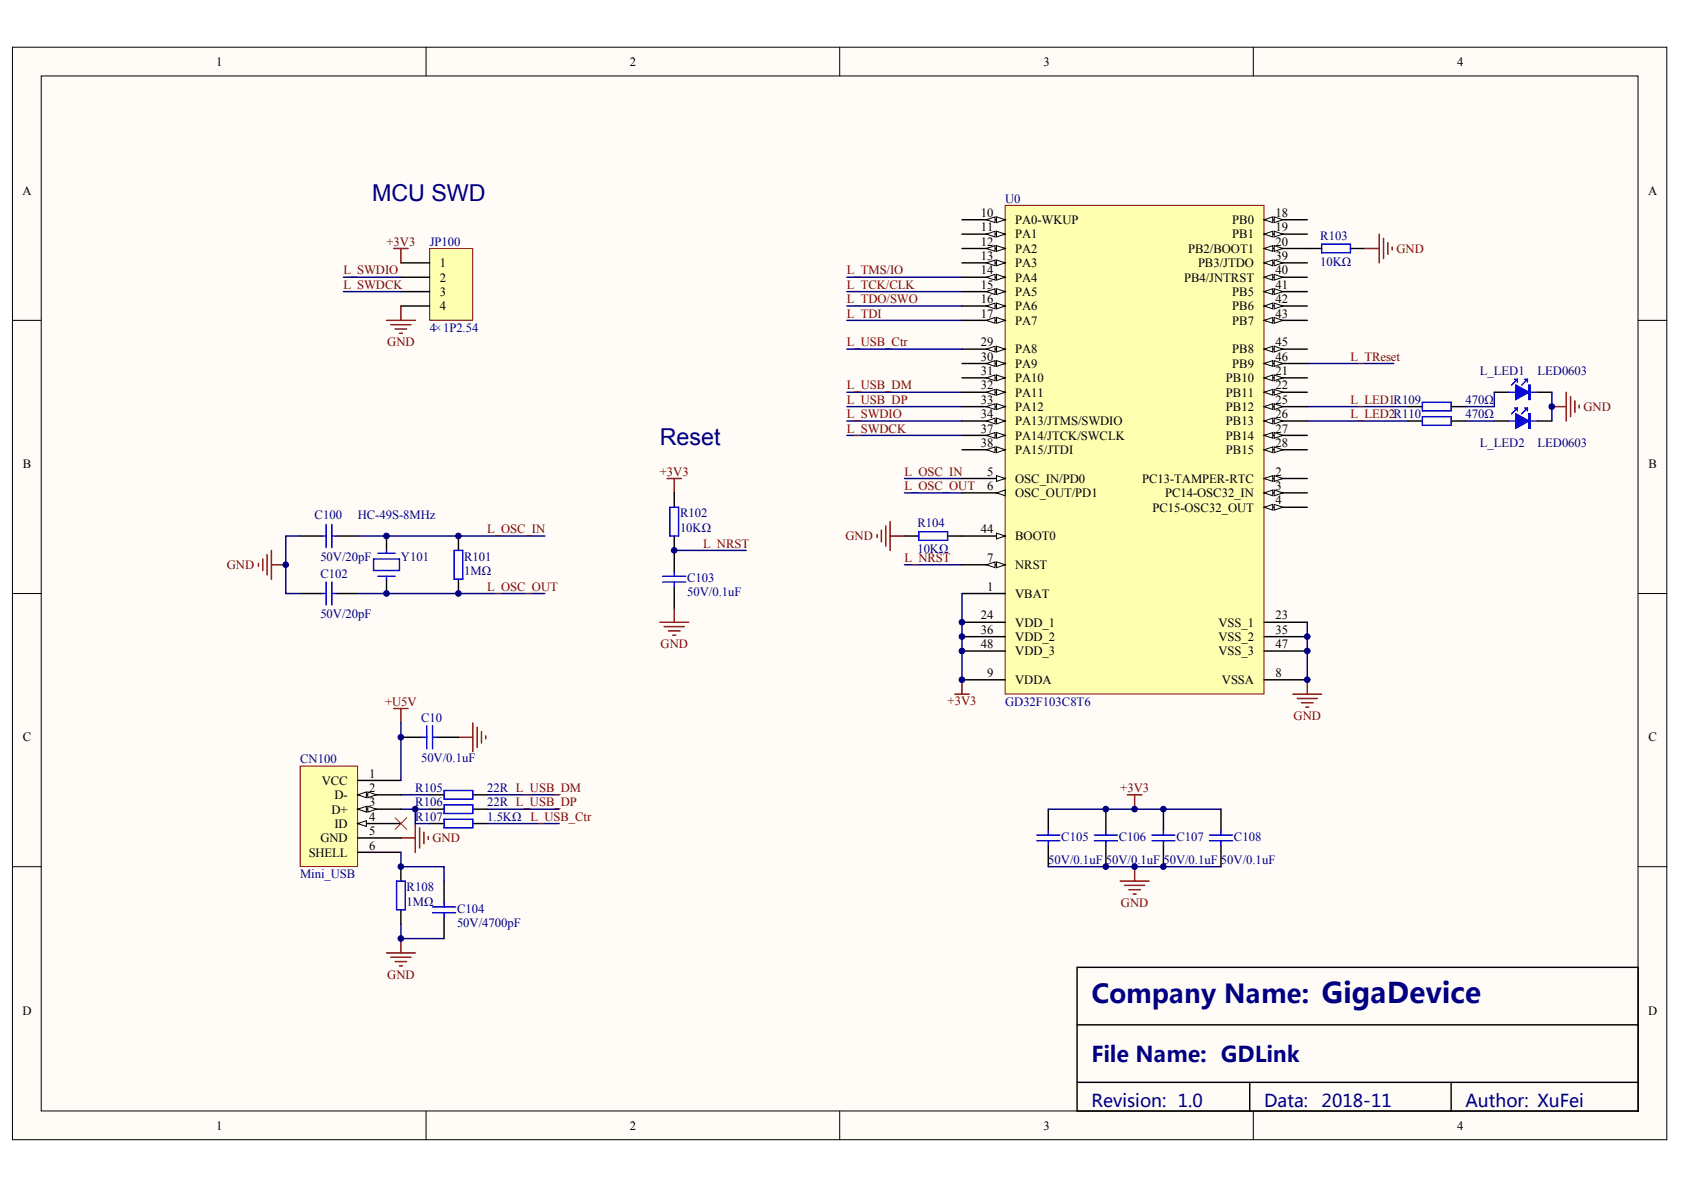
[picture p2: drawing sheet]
<svg xmlns="http://www.w3.org/2000/svg" width="297mm" height="210mm" viewBox="0 0 297 210" stroke-linecap="round" stroke-linejoin="round" font-family="sans-serif">
<g fill="#fffcf8" stroke="#000" stroke-width=".18">
<path d="M2.2 8.3h291.8v192.7h-291.8z"/>
<path d="M7.3 13.4h281.6v182.6h-281.6z"/>
</g>
<path d="M75.2 8.3v5.1M148.1 8.3v5.1M221.1 8.3v5.1M2.2 56.5h5.1M289 56.5h5M2.2 104.7h5.1M289 104.7h5M2.2 152.9h5.1M289 152.9h5M75.2 196v5.1M148.1 196v5.1M221.1 196v5.1" fill="none" stroke="#000" stroke-width=".18"/>
<g fill="none" stroke="#000" stroke-width=".25">
<path d="M53 94.5h3.8M59.3 94.5h3.8M68.2 94.5v2.6M80.9 94.5v2.6M118.9 86.9v2.6M118.9 94.5v6.4M159.5 94.5h2.6M167.1 94.5h2.6M53 104.7h3.8M59.3 104.7h3.8M68.2 102.2v2.5M80.9 102.2v2.5"/>
<path d="M118.9 103.4v3.8M184.9 142.7v3.8M184.9 149.1v3.8M195.1 142.7v3.8M195.1 149.1v3.8M205.2 142.7v3.8M205.2 149.1v3.8M215.4 142.7v3.8M215.4 149.1v3.8M190 170.6h99v25.4h-99zM190 180.8h99M190 190.9h99"/>
<path d="M220.4 190.9v5.1M256 190.9v5.1"/>
</g>
<path d="M230.6 64.1h15.2M230.6 71.7h17.8M230.6 74.3h17.8M53 94.5h-2.6v10.2h2.6M63.1 94.5h33M118.9 97.1h12.7M159.5 99.6h10.2M159.5 84.4h10.2M159.5 86.9h10.2M63.1 104.7h33" fill="none" stroke="#000080" stroke-width=".25"/>
<g fill="none" stroke="#00f" stroke-width=".25">
<path d="M56.8 94.5h.7M57.5 92.5v4.1M58.5 94.5h.8M58.5 92.5v4.1M65.9 98.6h4.6v2h-4.6zM66.7 97.6h3M68.2 97.1v.5M80.1 97.1h1.5v5.1h-1.5zM118.2 89.5h1.5v5h-1.5zM162.1 93.8h5v1.5h-5zM56.8 104.7h.7M57.5 102.7v4"/>
<path d="M58.5 102.7v4M58.5 104.7h.8M66.7 101.6h3M68.2 101.6v.6M116.9 101.6h4.1M116.9 102.7h4.1M118.9 100.9v.7M118.9 102.7v.7M182.9 147.3h4M182.9 148.3h4M184.9 146.5v.8M184.9 148.3v.8"/>
<path d="M193 147.3h4.1M193 148.3h4.1M195.1 146.5v.8M195.1 148.3v.8M203.2 147.3h4M203.2 148.3h4M205.2 146.5v.8M205.2 148.3v.8M213.3 147.3h4.1M213.3 148.3h4.1M215.4 146.5v.8M215.4 148.3v.8"/>
</g>
<g fill="none" stroke="#800000" stroke-width=".25">
<path d="M45.6 99.4v.5M46.4 98.6v2M47.1 97.8v3.6M47.9 97.1v5.1M47.9 99.6h2.5M117.7 84.4h2.5M118.9 84.4v2.5M154.7 94.3v.5M155.5 93.5v2.1M156.2 92.8v3.5M157 92v5.1M157 94.5h2.5"/>
<path d="M116.4 109.8h5.1M117.2 110.5h3.5M117.9 111.3h2M118.7 112h.5M118.9 107.2v2.6M230.6 119.9v2.5M228.1 122.4h5M228.8 123.2h3.6M229.6 124h2M230.3 124.7h.5M197.6 155.4h5.1M198.4 156.2h3.5"/>
<path d="M198.9 140.2h2.5M199.1 156.9h2.1M199.9 157.7h.5M200.1 140.2v2.5M200.1 152.9v2.5"/>
</g>
<path d="M75.8 43.8h7.6v12.7h-7.6z" fill="#ffffb0" stroke="#800000" stroke-width=".18"/>
<path d="M70.7 46.4h5.1M70.7 48.9h5.1M70.7 51.4h5.1M70.7 54h5.1" fill="none" stroke="#000" stroke-width=".25"/>
<path d="M68.2 56.5h5.1M68.9 57.3h3.6M69.4 43.8h2.6M69.7 58h2M70.5 58.8h.5M70.7 43.8v2.6M70.7 54v2.5M169.7 119.9v2.5M168.4 122.4h2.6" fill="none" stroke="#800000" stroke-width=".25"/>
<path d="M60.6 48.9h10.1M60.6 51.4h10.1M149.4 48.9h20.3M149.4 51.4h20.3M149.4 54h20.3M149.4 56.5h20.3M149.4 76.8h20.3M149.4 74.3h20.3M149.4 69.2h20.3M149.4 71.7h20.3M184.9 142.7h30.5M184.9 152.9h30.5" fill="none" stroke="#000080" stroke-width=".25"/>
<path d="M177.3 36.2h45.7v86.2h-45.7z" fill="#ffffb0" stroke="#800000" stroke-width=".18"/>
<path d="M169.7 94.5h7.6" fill="none" stroke="#000" stroke-width=".25"/>
<path d="M175.8 94l1.5 .5-1.5 .6z" fill="#fffcf8" stroke="#000" stroke-width=".18"/>
<path d="M169.7 99.6h7.6" fill="none" stroke="#000" stroke-width=".25"/>
<g fill="#fffcf8" stroke="#000" stroke-width=".18">
<path d="M175.8 99.1l1.5 .5-1.5 .5z"/>
<path d="M174 99.6l1.5-.5v1z"/>
</g>
<path d="M169.7 84.4h7.6" fill="none" stroke="#000" stroke-width=".25"/>
<path d="M175.8 83.9l1.5 .5-1.5 .5z" fill="#fffcf8" stroke="#000" stroke-width=".18"/>
<path d="M169.7 86.9h7.6" fill="none" stroke="#000" stroke-width=".25"/>
<path d="M175.8 86.9l1.5-.5v1z" fill="#fffcf8" stroke="#000" stroke-width=".18"/>
<path d="M169.7 38.8h7.6" fill="none" stroke="#000" stroke-width=".25"/>
<g fill="#fffcf8" stroke="#000" stroke-width=".18">
<path d="M175.8 38.3l1.5 .5-1.5 .5z"/>
<path d="M174 38.8l1.5-.5v1z"/>
</g>
<path d="M169.7 41.3h7.6" fill="none" stroke="#000" stroke-width=".25"/>
<g fill="#fffcf8" stroke="#000" stroke-width=".18">
<path d="M175.8 40.8l1.5 .5-1.5 .5z"/>
<path d="M174 41.3l1.5-.5v1z"/>
</g>
<path d="M169.7 43.8h7.6" fill="none" stroke="#000" stroke-width=".25"/>
<g fill="#fffcf8" stroke="#000" stroke-width=".18">
<path d="M175.8 43.3l1.5 .5-1.5 .5z"/>
<path d="M174 43.8l1.5-.5v1z"/>
</g>
<path d="M169.7 46.4h7.6" fill="none" stroke="#000" stroke-width=".25"/>
<g fill="#fffcf8" stroke="#000" stroke-width=".18">
<path d="M175.8 45.9l1.5 .5-1.5 .5z"/>
<path d="M174 46.4l1.5-.5v1z"/>
</g>
<path d="M169.7 48.9h7.6" fill="none" stroke="#000" stroke-width=".25"/>
<g fill="#fffcf8" stroke="#000" stroke-width=".18">
<path d="M175.8 48.4l1.5 .5-1.5 .5z"/>
<path d="M174 48.9l1.5-.5v1z"/>
</g>
<path d="M169.7 51.4h7.6" fill="none" stroke="#000" stroke-width=".25"/>
<g fill="#fffcf8" stroke="#000" stroke-width=".18">
<path d="M175.8 50.9l1.5 .5-1.5 .5z"/>
<path d="M174 51.4l1.5-.5v1z"/>
</g>
<path d="M169.7 54h7.6" fill="none" stroke="#000" stroke-width=".25"/>
<g fill="#fffcf8" stroke="#000" stroke-width=".18">
<path d="M175.8 53.5l1.5 .5-1.5 .5z"/>
<path d="M174 54l1.5-.5v1z"/>
</g>
<path d="M169.7 56.5h7.6" fill="none" stroke="#000" stroke-width=".25"/>
<g fill="#fffcf8" stroke="#000" stroke-width=".18">
<path d="M175.8 56l1.5 .5-1.5 .5z"/>
<path d="M174 56.5l1.5-.5v1z"/>
</g>
<path d="M169.7 61.6h7.6" fill="none" stroke="#000" stroke-width=".25"/>
<g fill="#fffcf8" stroke="#000" stroke-width=".18">
<path d="M175.8 61.1l1.5 .5-1.5 .5z"/>
<path d="M174 61.6l1.5-.5v1z"/>
</g>
<path d="M169.7 64.1h7.6" fill="none" stroke="#000" stroke-width=".25"/>
<g fill="#fffcf8" stroke="#000" stroke-width=".18">
<path d="M175.8 63.6l1.5 .5-1.5 .5z"/>
<path d="M174 64.1l1.5-.5v1z"/>
</g>
<path d="M169.7 66.7h7.6" fill="none" stroke="#000" stroke-width=".25"/>
<g fill="#fffcf8" stroke="#000" stroke-width=".18">
<path d="M175.8 66.1l1.5 .6-1.5 .5z"/>
<path d="M174 66.7l1.5-.6v1.1z"/>
</g>
<path d="M169.7 69.2h7.6" fill="none" stroke="#000" stroke-width=".25"/>
<g fill="#fffcf8" stroke="#000" stroke-width=".18">
<path d="M175.8 68.7l1.5 .5-1.5 .5z"/>
<path d="M174 69.2l1.5-.5v1z"/>
</g>
<path d="M169.7 71.7h7.6" fill="none" stroke="#000" stroke-width=".25"/>
<g fill="#fffcf8" stroke="#000" stroke-width=".18">
<path d="M175.8 71.2l1.5 .5-1.5 .5z"/>
<path d="M174 71.7l1.5-.5v1z"/>
</g>
<path d="M169.7 74.3h7.6" fill="none" stroke="#000" stroke-width=".25"/>
<g fill="#fffcf8" stroke="#000" stroke-width=".18">
<path d="M175.8 73.8l1.5 .5-1.5 .5z"/>
<path d="M174 74.3l1.5-.5v1z"/>
</g>
<path d="M169.7 76.8h7.6" fill="none" stroke="#000" stroke-width=".25"/>
<g fill="#fffcf8" stroke="#000" stroke-width=".18">
<path d="M175.8 76.3l1.5 .5-1.5 .5z"/>
<path d="M174 76.8l1.5-.5v1z"/>
</g>
<path d="M169.7 79.3h7.6" fill="none" stroke="#000" stroke-width=".25"/>
<g fill="#fffcf8" stroke="#000" stroke-width=".18">
<path d="M175.8 78.8l1.5 .5-1.5 .5z"/>
<path d="M174 79.3l1.5-.5v1z"/>
</g>
<path d="M223 38.8h7.6" fill="none" stroke="#000" stroke-width=".25"/>
<g fill="#fffcf8" stroke="#000" stroke-width=".18">
<path d="M223 38.8l1.5-.5v1z"/>
<path d="M224.8 38.3l1.5 .5-1.5 .5z"/>
</g>
<path d="M223 41.3h7.6" fill="none" stroke="#000" stroke-width=".25"/>
<g fill="#fffcf8" stroke="#000" stroke-width=".18">
<path d="M223 41.3l1.5-.5v1z"/>
<path d="M224.8 40.8l1.5 .5-1.5 .5z"/>
</g>
<path d="M223 43.8h7.6" fill="none" stroke="#000" stroke-width=".25"/>
<g fill="#fffcf8" stroke="#000" stroke-width=".18">
<path d="M223 43.8l1.5-.5v1z"/>
<path d="M224.8 43.3l1.5 .5-1.5 .5z"/>
</g>
<path d="M223 46.4h7.6" fill="none" stroke="#000" stroke-width=".25"/>
<g fill="#fffcf8" stroke="#000" stroke-width=".18">
<path d="M223 46.4l1.5-.5v1z"/>
<path d="M224.8 45.9l1.5 .5-1.5 .5z"/>
</g>
<path d="M223 48.9h7.6" fill="none" stroke="#000" stroke-width=".25"/>
<g fill="#fffcf8" stroke="#000" stroke-width=".18">
<path d="M223 48.9l1.5-.5v1z"/>
<path d="M224.8 48.4l1.5 .5-1.5 .5z"/>
</g>
<path d="M223 51.4h7.6" fill="none" stroke="#000" stroke-width=".25"/>
<g fill="#fffcf8" stroke="#000" stroke-width=".18">
<path d="M223 51.4l1.5-.5v1z"/>
<path d="M224.8 50.9l1.5 .5-1.5 .5z"/>
</g>
<path d="M223 54h7.6" fill="none" stroke="#000" stroke-width=".25"/>
<g fill="#fffcf8" stroke="#000" stroke-width=".18">
<path d="M223 54l1.5-.5v1z"/>
<path d="M224.8 53.5l1.5 .5-1.5 .5z"/>
</g>
<path d="M223 56.5h7.6" fill="none" stroke="#000" stroke-width=".25"/>
<g fill="#fffcf8" stroke="#000" stroke-width=".18">
<path d="M223 56.5l1.5-.5v1z"/>
<path d="M224.8 56l1.5 .5-1.5 .5z"/>
</g>
<path d="M223 61.6h7.6" fill="none" stroke="#000" stroke-width=".25"/>
<g fill="#fffcf8" stroke="#000" stroke-width=".18">
<path d="M223 61.6l1.5-.5v1z"/>
<path d="M224.8 61.1l1.5 .5-1.5 .5z"/>
</g>
<path d="M223 64.1h7.6" fill="none" stroke="#000" stroke-width=".25"/>
<g fill="#fffcf8" stroke="#000" stroke-width=".18">
<path d="M223 64.1l1.5-.5v1z"/>
<path d="M224.8 63.6l1.5 .5-1.5 .5z"/>
</g>
<path d="M223 66.7h7.6" fill="none" stroke="#000" stroke-width=".25"/>
<g fill="#fffcf8" stroke="#000" stroke-width=".18">
<path d="M223 66.7l1.5-.6v1.1z"/>
<path d="M224.8 66.1l1.5 .6-1.5 .5z"/>
</g>
<path d="M223 69.2h7.6" fill="none" stroke="#000" stroke-width=".25"/>
<g fill="#fffcf8" stroke="#000" stroke-width=".18">
<path d="M223 69.2l1.5-.5v1z"/>
<path d="M224.8 68.7l1.5 .5-1.5 .5z"/>
</g>
<path d="M223 71.7h7.6" fill="none" stroke="#000" stroke-width=".25"/>
<g fill="#fffcf8" stroke="#000" stroke-width=".18">
<path d="M223 71.7l1.5-.5v1z"/>
<path d="M224.8 71.2l1.5 .5-1.5 .5z"/>
</g>
<path d="M223 74.3h7.6" fill="none" stroke="#000" stroke-width=".25"/>
<g fill="#fffcf8" stroke="#000" stroke-width=".18">
<path d="M223 74.3l1.5-.5v1z"/>
<path d="M224.8 73.8l1.5 .5-1.5 .5z"/>
</g>
<path d="M223 76.8h7.6" fill="none" stroke="#000" stroke-width=".25"/>
<g fill="#fffcf8" stroke="#000" stroke-width=".18">
<path d="M223 76.8l1.5-.5v1z"/>
<path d="M224.8 76.3l1.5 .5-1.5 .5z"/>
</g>
<path d="M223 79.3h7.6" fill="none" stroke="#000" stroke-width=".25"/>
<g fill="#fffcf8" stroke="#000" stroke-width=".18">
<path d="M223 79.3l1.5-.5v1z"/>
<path d="M224.8 78.8l1.5 .5-1.5 .5z"/>
</g>
<path d="M223 84.4h7.6" fill="none" stroke="#000" stroke-width=".25"/>
<g fill="#fffcf8" stroke="#000" stroke-width=".18">
<path d="M223 84.4l1.5-.5v1z"/>
<path d="M224.8 83.9l1.5 .5-1.5 .5z"/>
</g>
<path d="M223 86.9h7.6" fill="none" stroke="#000" stroke-width=".25"/>
<g fill="#fffcf8" stroke="#000" stroke-width=".18">
<path d="M223 86.9l1.5-.5v1z"/>
<path d="M224.8 86.4l1.5 .5-1.5 .5z"/>
</g>
<path d="M223 89.5h7.6" fill="none" stroke="#000" stroke-width=".25"/>
<g fill="#fffcf8" stroke="#000" stroke-width=".18">
<path d="M223 89.5l1.5-.5v1z"/>
<path d="M224.8 89l1.5 .5-1.5 .5z"/>
</g>
<g fill="none" stroke="#000" stroke-width=".25">
<path d="M230.6 43.8h2.5M238.2 43.8h2.5M248.4 74.3h2.5M248.4 71.7h2.5M256 74.3h2.5M256 71.7h2.5M263.6 69.2h2.5M263.6 74.3h2.5M271.2 69.2h2.5M271.2 74.3h2.5M169.7 104.7h7.6M169.7 109.8h7.6"/>
<path d="M169.7 112.3h7.6M169.7 114.8h7.6M169.7 119.9h7.6M223 109.8h7.6M223 112.3h7.6M223 114.8h7.6M223 119.9h7.6M70.7 152.9v2.5M75.8 140.2h2.5M75.8 142.7h2.5M75.8 145.3h2.5M78.3 155.4v3.8"/>
<path d="M83.4 140.2h2.5M83.4 142.7h2.5M83.4 145.3h2.5M70.7 160.5v2.5M78.3 161.8v3.8"/>
</g>
<g fill="none" stroke="#000080" stroke-width=".25">
<path d="M149.4 61.6h20.3M258.5 74.3h5.1M263.6 69.2v2.5h-5.1M273.7 69.2v5.1M169.7 104.7v15.2M230.6 109.8v10.1M70.7 140.2h5.1M70.7 142.7h5.1M73.3 142.7v2.6h2.5M85.9 140.2h12.7M85.9 142.7h12.7M85.9 145.3h12.7"/>
<path d="M70.7 163v2.6h7.6"/>
</g>
<g fill="#00f" stroke="#00f" stroke-width=".25">
<path d="M267.4 67.9l2.3 1.3-2.3 1.3z"/>
<path d="M267.4 73l2.3 1.3-2.3 1.2z"/>
<path d="M269.7 67.9h.2v2.6h-.2z" fill-rule="evenodd"/>
<path d="M269.7 73h.2v2.5h-.2z" fill-rule="evenodd"/>
</g>
<g fill="none" stroke="#00f" stroke-width=".25">
<path d="M233.1 43.1h5.1v1.5h-5.1zM250.9 71h5.1v1.5h-5.1zM250.9 73.5h5.1v1.5h-5.1zM266.1 69.2h1.3M266.1 74.3h1.3M267.1 66.9h.5M267.1 72h.5M267.6 66.9l-1 1M267.6 66.9v.5M267.6 72v.5M267.6 72l-1 1M268.9 66.9h.5"/>
<path d="M268.9 72h.5M269.4 66.9l-1 1M269.4 66.9v.5M269.4 72v.5M269.4 72l-1 1M269.9 69.2h1.3M269.9 74.3h1.3M78.3 139.4h5.1v1.6h-5.1zM70 155.4h1.5v5.1h-1.5zM76.3 160h4.1M78.3 142h5.1v1.5h-5.1zM78.3 144.5h5.1v1.5h-5.1z"/>
<path d="M78.3 159.2v.8M76.3 161h4.1M78.3 161v.8"/>
</g>
<g fill="none" stroke="#800000" stroke-width=".25">
<path d="M240.7 43.8h2.6M243.3 41.3v5.1M244 42.1v3.5M244.8 42.8v2M245.6 43.6v.5M273.7 71.7h2.6M276.3 69.2v5.1M277 70v3.5M277.8 70.7v2M278.6 71.5v.5M70.7 147.8h2.6M73.3 145.3v5"/>
<path d="M74 146v3.6M74.8 146.8v2M75.5 147.5v.6M68.2 168.1h5.1M68.9 168.9h3.6M69.7 169.6h2M70.5 170.4h.5M70.7 165.6v2.5"/>
</g>
<path d="M53 135.1h10.1v17.7h-10.1z" fill="#ffffb0" stroke="#800000" stroke-width=".18"/>
<path d="M63.1 137.7h7.6M63.1 140.2h7.6" fill="none" stroke="#000" stroke-width=".25"/>
<g fill="#fffcf8" stroke="#000" stroke-width=".18">
<path d="M63.1 140.2l1.5-.5v1z"/>
<path d="M64.9 139.7l1.5 .5-1.5 .5z"/>
</g>
<path d="M63.1 142.7h7.6" fill="none" stroke="#000" stroke-width=".25"/>
<g fill="#fffcf8" stroke="#000" stroke-width=".18">
<path d="M63.1 142.7l1.5-.5v1z"/>
<path d="M64.9 142.2l1.5 .5-1.5 .5z"/>
</g>
<path d="M63.1 145.3h7.6" fill="none" stroke="#000" stroke-width=".25"/>
<path d="M63.1 145.3l1.5-.5v1z" fill="#fffcf8" stroke="#000" stroke-width=".18"/>
<path d="M70.7 130.1h3.8M77.1 130.1h3.8M63.1 147.8h7.6M63.1 150.3h7.6" fill="none" stroke="#000" stroke-width=".25"/>
<path d="M70.7 127.5v10.2M70.7 150.3v2.6h7.6v2.5" fill="none" stroke="#000080" stroke-width=".25"/>
<path d="M69.7 144.3l2 2M71.7 144.3l-2 2" fill="none" stroke="#f00" stroke-width=".18"/>
<path d="M69.4 125h2.6M70.7 125v2.5M80.9 130.1h2.5M83.4 127.5v5.1M84.2 128.3v3.5M84.9 129v2.1M85.7 129.8v.5" fill="none" stroke="#800000" stroke-width=".25"/>
<path d="M74.5 130.1h.8M75.3 128v4.1M76.3 130.1h.8M76.3 128v4.1" fill="none" stroke="#00f" stroke-width=".25"/>
<g fill="#000080" stroke="#000080" stroke-width=".18">
<circle cx="50.4" cy="99.6" r=".49"/>
<circle cx="68.2" cy="104.7" r=".49"/>
<circle cx="68.2" cy="94.5" r=".49"/>
<circle cx="70.7" cy="165.5" r=".49"/>
<circle cx="70.7" cy="152.9" r=".49"/>
<circle cx="70.7" cy="130" r=".49"/>
<circle cx="73.2" cy="142.7" r=".49"/>
<circle cx="80.9" cy="104.7" r=".49"/>
<circle cx="80.9" cy="94.5" r=".49"/>
<circle cx="118.9" cy="97.1" r=".49"/>
<circle cx="169.7" cy="119.9" r=".49"/>
<circle cx="169.7" cy="114.8" r=".49"/>
<circle cx="169.7" cy="112.3" r=".49"/>
<circle cx="169.7" cy="109.8" r=".49"/>
<circle cx="195" cy="152.9" r=".49"/>
<circle cx="195" cy="142.7" r=".49"/>
<circle cx="200.1" cy="152.9" r=".49"/>
<circle cx="200.1" cy="142.7" r=".49"/>
<circle cx="205.2" cy="152.9" r=".49"/>
<circle cx="205.2" cy="142.7" r=".49"/>
<circle cx="230.6" cy="119.9" r=".49"/>
<circle cx="230.6" cy="114.8" r=".49"/>
<circle cx="230.6" cy="112.3" r=".49"/>
<circle cx="273.7" cy="71.7" r=".49"/>
</g>
<text font-size="4.6" fill="#000080" x="192.5" y="177">Company Name: GigaDevice</text>
<g font-size="4.1" fill="#000080">
<text x="65.6" y="35.4">MCU SWD</text>
<text x="116.4" y="78.5">Reset</text>
</g>
<text font-size="3.8" fill="#000080" x="192.5" y="187.4">File Name: GDLink</text>
<g font-size="3.1" fill="#000080">
<text x="192.5" y="195.2">Revision: 1.0</text>
<text x="223" y="195.2">Data:</text>
<text x="233.1" y="195.2">2018-11</text>
<text x="258.5" y="195.2">Author: XuFei</text>
</g>
<g font-size="2.2">
<text x="38.1" y="11.6">1</text>
<text x="111.1" y="11.6">2</text>
<text x="184" y="11.6">3</text>
<text x="257" y="11.6">4</text>
<text x="3.9" y="34.4">A</text>
<text x="290.7" y="34.4">A</text>
<text x="173" y="38.3">10</text>
<text x="173" y="40.8">11</text>
<text x="179.1" y="39.5">PA0-WKUP</text>
<text x="217.4" y="39.5">PB0</text>
<text x="225" y="38.3">18</text>
<text x="225" y="40.8">19</text>
<text x="77.6" y="47.1">1</text>
<text x="173" y="43.3">12</text>
<text x="173" y="45.9">13</text>
<text x="179.1" y="42.1">PA1</text>
<text x="179.1" y="44.6">PA2</text>
<text x="179.1" y="47.1">PA3</text>
<text x="209.6" y="44.6">PB2/BOOT1</text>
<text x="211.3" y="47.1">PB3/JTDO</text>
<text x="217.4" y="42.1">PB1</text>
<text x="225" y="43.3">20</text>
<text x="225" y="45.9">39</text>
<text x="77.6" y="49.7">2</text>
<text x="77.6" y="52.2">3</text>
<text x="173" y="48.4">14</text>
<text x="173" y="50.9">15</text>
<text x="173" y="53.5">16</text>
<text x="179.1" y="49.7">PA4</text>
<text x="179.1" y="52.2">PA5</text>
<text x="208.9" y="49.7">PB4/JNTRST</text>
<text x="217.4" y="52.2">PB5</text>
<text x="225" y="48.4">40</text>
<text x="225" y="50.9">41</text>
<text x="225" y="53.5">42</text>
<text x="77.6" y="54.7">4</text>
<text x="173" y="56">17</text>
<text x="179.1" y="54.7">PA6</text>
<text x="179.1" y="57.3">PA7</text>
<text x="217.4" y="54.7">PB6</text>
<text x="217.4" y="57.3">PB7</text>
<text x="225" y="56">43</text>
<text x="173" y="61.1">29</text>
<text x="173" y="63.6">30</text>
<text x="179.1" y="62.4">PA8</text>
<text x="179.1" y="64.9">PA9</text>
<text x="217.4" y="62.4">PB8</text>
<text x="217.4" y="64.9">PB9</text>
<text x="225" y="61.1">45</text>
<text x="225" y="63.6">46</text>
<text x="173" y="66.2">31</text>
<text x="173" y="68.7">32</text>
<text x="173" y="71.2">33</text>
<text x="179.1" y="67.4">PA10</text>
<text x="179.1" y="70">PA11</text>
<text x="216.3" y="67.4">PB10</text>
<text x="216.3" y="70">PB11</text>
<text x="225" y="66.2">21</text>
<text x="225" y="68.7">22</text>
<text x="225" y="71.2">25</text>
<text x="173" y="73.8">34</text>
<text x="173" y="76.3">37</text>
<text x="179.1" y="72.5">PA12</text>
<text x="179.1" y="75">PA13/JTMS/SWDIO</text>
<text x="179.1" y="77.6">PA14/JTCK/SWCLK</text>
<text x="216.3" y="72.5">PB12</text>
<text x="216.3" y="75">PB13</text>
<text x="216.3" y="77.6">PB14</text>
<text x="225" y="73.8">26</text>
<text x="225" y="76.3">27</text>
<text x="4" y="82.6">B</text>
<text x="173" y="78.8">38</text>
<text x="174.2" y="83.9">5</text>
<text x="179.1" y="80.1">PA15/JTDI</text>
<text x="216.3" y="80.1">PB15</text>
<text x="225" y="78.8">28</text>
<text x="225" y="83.9">2</text>
<text x="290.8" y="82.6">B</text>
<text x="174.2" y="86.4">6</text>
<text x="179.1" y="85.2">OSC_IN/PD0</text>
<text x="179.1" y="87.7">OSC_OUT/PD1</text>
<text x="201.5" y="85.2">PC13-TAMPER-RTC</text>
<text x="205.5" y="87.7">PC14-OSC32_IN</text>
<text x="225" y="86.4">3</text>
<text x="225" y="89">4</text>
<text x="173" y="94.1">44</text>
<text x="179.1" y="95.3">BOOT0</text>
<text x="203.3" y="90.2">PC15-OSC32_OUT</text>
<text x="174.2" y="99.1">7</text>
<text x="179.1" y="100.4">NRST</text>
<text x="174.2" y="104.2">1</text>
<text x="179.1" y="105.5">VBAT</text>
<text x="173" y="109.3">24</text>
<text x="173" y="111.8">36</text>
<text x="179.1" y="110.5">VDD_1</text>
<text x="179.1" y="113.1">VDD_2</text>
<text x="214.9" y="110.5">VSS_1</text>
<text x="214.9" y="113.1">VSS_2</text>
<text x="225" y="109.3">23</text>
<text x="225" y="111.8">35</text>
<text x="173" y="114.3">48</text>
<text x="174.2" y="119.4">9</text>
<text x="179.1" y="115.6">VDD_3</text>
<text x="214.9" y="115.6">VSS_3</text>
<text x="225" y="114.3">47</text>
<text x="225" y="119.4">8</text>
<text x="179.1" y="120.7">VDDA</text>
<text x="215.5" y="120.7">VSSA</text>
<text x="4" y="130.8">C</text>
<text x="290.8" y="130.8">C</text>
<text x="65.1" y="137.2">1</text>
<text x="56.8" y="138.4">VCC</text>
<text x="58.5" y="143.5">D+</text>
<text x="59" y="141">D-</text>
<text x="65.1" y="139.7">2</text>
<text x="65.1" y="142.2">3</text>
<text x="56.5" y="148.6">GND</text>
<text x="59" y="146">ID</text>
<text x="65.1" y="144.8">4</text>
<text x="65.1" y="147.3">5</text>
<text x="65.1" y="149.8">6</text>
<text x="54.4" y="151.1">SHELL</text>
<text x="3.9" y="179">D</text>
<text x="290.7" y="179">D</text>
<text x="38.1" y="199.3">1</text>
<text x="111.1" y="199.3">2</text>
<text x="184" y="199.3">3</text>
<text x="257" y="199.3">4</text>
</g>
<g font-size="2.2" fill="#000080">
<text x="177.3" y="35.7">U0</text>
<text x="75.8" y="43.3">JP100</text>
<text x="232.9" y="42.3">R103</text>
<text x="232.9" y="46.9">10KΩ</text>
<text x="75.8" y="58.5">4×1P2.54</text>
<text x="258.5" y="71.2">470Ω</text>
<text x="261" y="66.2">L_LED1</text>
<text x="271.2" y="66.2">LED0603</text>
<text x="258.5" y="73.8">470Ω</text>
<text x="261" y="78.8">L_LED2</text>
<text x="271.2" y="78.8">LED0603</text>
<text x="55.5" y="91.5">C100</text>
<text x="63.1" y="91.5">HC-49S-8MHz</text>
<text x="119.9" y="91.3">R102</text>
<text x="119.9" y="93.8">10KΩ</text>
<text x="161.8" y="93">R104</text>
<text x="56.5" y="98.9">50V/20pF</text>
<text x="56.5" y="101.9">C102</text>
<text x="70.7" y="98.9">Y101</text>
<text x="81.9" y="98.9">R101</text>
<text x="81.9" y="101.4">1MΩ</text>
<text x="161.8" y="97.6">10KΩ</text>
<text x="121.2" y="102.7">C103</text>
<text x="121.2" y="105.2">50V/0.1uF</text>
<text x="56.5" y="109">50V/20pF</text>
<text x="177.3" y="124.5">GD32F103C8T6</text>
<text x="74.3" y="127.3">C10</text>
<text x="53" y="134.6">CN100</text>
<text x="74.3" y="134.4">50V/0.1uF</text>
<text x="73.3" y="139.7">R105</text>
<text x="73.3" y="142.2">R106</text>
<text x="85.9" y="139.7">22R L_USB_DM</text>
<text x="85.9" y="142.2">22R L_USB_DP</text>
<text x="73.3" y="144.8">R107</text>
<text x="85.9" y="144.8">1.5KΩ</text>
<text x="187.2" y="148.3">C105</text>
<text x="197.3" y="148.3">C106</text>
<text x="207.5" y="148.3">C107</text>
<text x="217.6" y="148.3">C108</text>
<text x="53" y="154.9">Mini_USB</text>
<text x="184.9" y="152.4">50V/0.1uF 50V/0.1uF</text>
<text x="205.2" y="152.4">50V/0.1uF 50V/0.1uF</text>
<text x="71.7" y="157.2">R108</text>
<text x="71.7" y="159.7">1MΩ</text>
<text x="80.6" y="161">C104</text>
<text x="80.6" y="163.5">50V/4700pF</text>
</g>
<g font-size="2.2" fill="#800000">
<text x="68.2" y="43.3">+3V3</text>
<text x="246.3" y="44.6">GND</text>
<text x="60.6" y="48.4">L_SWDIO</text>
<text x="60.6" y="50.9">L_SWDCK</text>
<text x="149.4" y="48.4">L_TMS/IO</text>
<text x="149.4" y="53.5">L_TDO/SWO</text>
<text x="149.4" y="50.9">L_TCK/CLK</text>
<text x="149.4" y="56">L_TDI</text>
<text x="68.3" y="61">GND</text>
<text x="149.4" y="61.1">L_USB_Ctr</text>
<text x="238.2" y="63.6">L_TReset</text>
<text x="149.4" y="71.2">L_USB_DP</text>
<text x="149.4" y="68.7">L_USB_DM</text>
<text x="238.2" y="71.2">L_LED1R109</text>
<text x="149.4" y="73.8">L_SWDIO</text>
<text x="149.4" y="76.3">L_SWDCK</text>
<text x="238.2" y="73.8">L_LED2R110</text>
<text x="279.3" y="72.5">GND</text>
<text x="116.4" y="83.9">+3V3</text>
<text x="159.5" y="83.9">L_OSC_IN</text>
<text x="159.5" y="86.4">L_OSC_OUT</text>
<text x="85.9" y="94.1">L_OSC_IN</text>
<text x="149.1" y="95.3">GND</text>
<text x="40" y="100.4">GND</text>
<text x="124" y="96.6">L_NRST</text>
<text x="159.5" y="99.1">L_NRST</text>
<text x="85.9" y="104.2">L_OSC_OUT</text>
<text x="116.5" y="114.3">GND</text>
<text x="67.9" y="124.5">+U5V</text>
<text x="167.1" y="124.4">+3V3</text>
<text x="228.2" y="127">GND</text>
<text x="197.6" y="139.7">+3V3</text>
<text x="76.3" y="148.6">GND</text>
<text x="93.6" y="144.8">L_USB_Ctr</text>
<text x="197.7" y="159.9">GND</text>
<text x="68.3" y="172.6">GND</text>
</g>
</svg>
